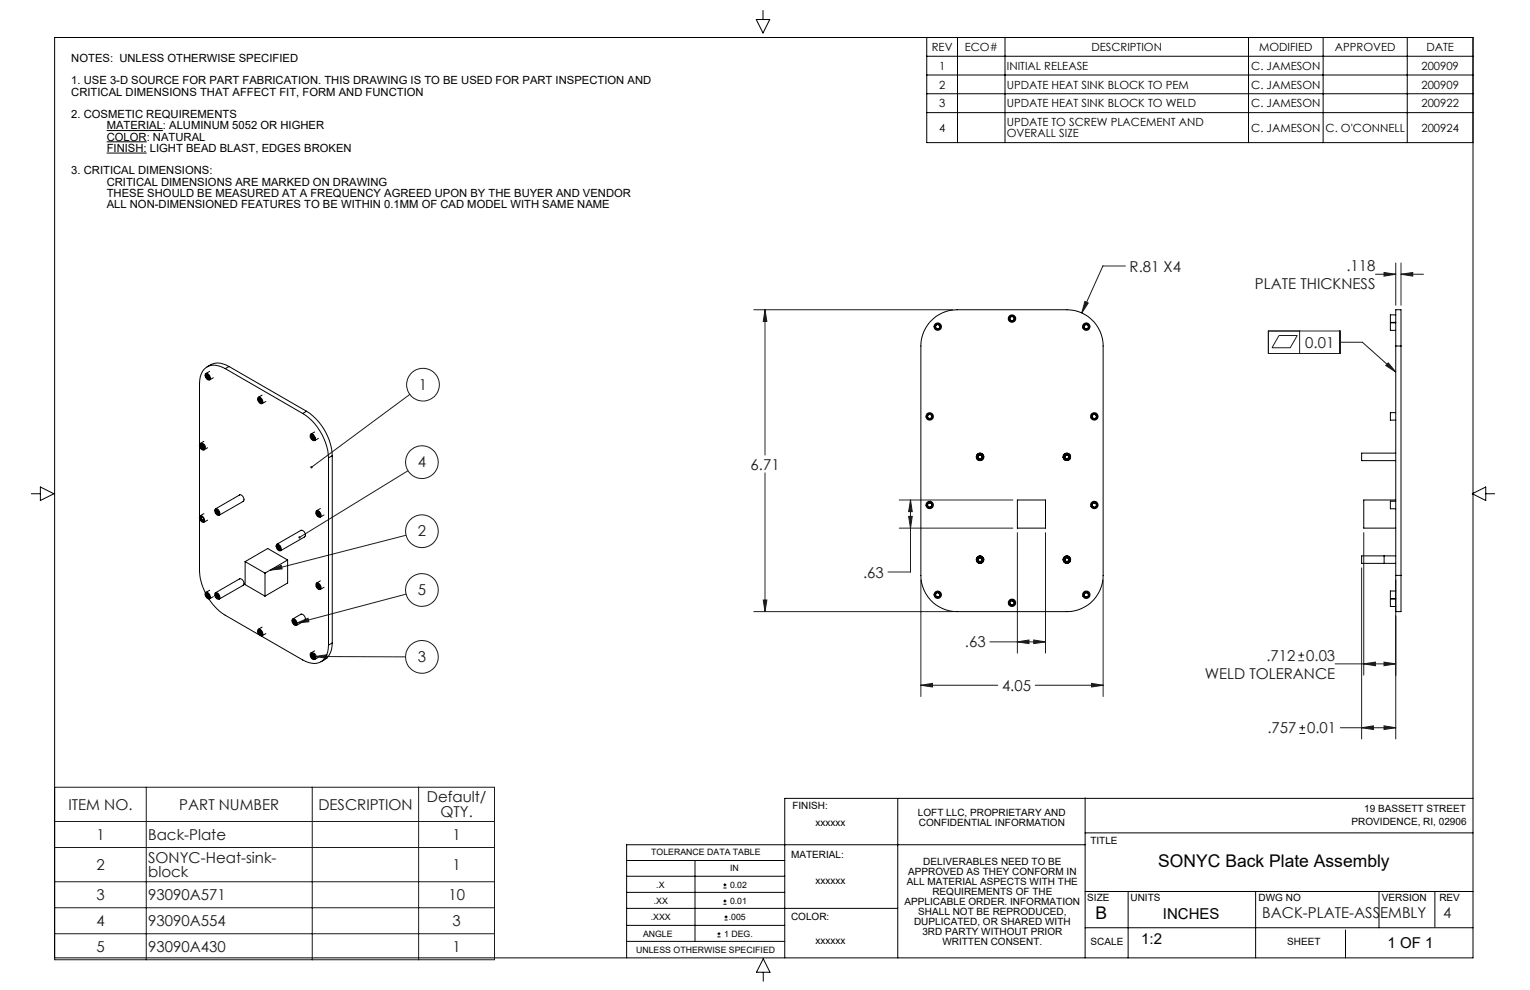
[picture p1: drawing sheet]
<svg xmlns="http://www.w3.org/2000/svg" width="432mm" height="279mm" viewBox="0 0 432 279" stroke-linecap="round" stroke-linejoin="round" font-family="sans-serif">
<g fill="none" stroke="#191924" stroke-width=".28">
<path d="M317.6 75.1h-6.3l-6 13.2M388.2 77.4h5.7M390.6 76.9l3.3 .5-3.3 .5zM393.9 74.2v11.9M395.4 77.4l3.3-.5v1zM395.4 74.2v11.9M395.4 77.4h6.3M212.7 87.4h56.2M215.9 87.4l.5 3.3h-1zM215.9 87.4v41M306.2 85.1l.9 .4-1.8 2.8zM358 93.4h20.1v6.4h-20.1z"/>
<path d="M361 94.7h5.1l-2 3.4h-5.1zM366.8 93.4v6.4M378.1 96.6h6.4l9.4 8.4M115.7 111.3l-27.8 20.6M391.8 102.4l2.1 2.6-2.8-1.8zM115.1 132.9l-30.6 18.8M215.9 133.5v39.1M114.6 151.1l-38.3 9.8M253.8 141.1h32.1M253.8 149h32.1M256.4 145.7h1.1l-.5 3.3zM257 141.1l.5 3.3h-1.1z"/>
<path d="M257 141.1v20.3h-6.4M287.1 150.3v34M295.1 150.3v34M384.9 150.3v40.2M76.3 160.9l3.1-1.3 .2 .9zM83.9 175.8l3-1.3 .3 1zM114.6 167.7l-30.7 8.1M212.7 172.6h56.2M215.4 169.3h1l-.5 3.3zM259.9 163.7v32.9M311.3 163.7v32.9M384.3 160.3v48.3"/>
<path d="M393.9 163.7v44.9M88.9 185.3l3.4-.5v1zM88.9 185.3l25.5 .1M259.9 193.4l3.3-.5v1zM259.9 193.4h21.7M279.4 181.2h15.7M287.1 181.2l3.3-.6v1zM291.7 180.6l3.4 .6-3.4 .4zM292.2 193.4h19.1M308 192.9l3.3 .5-3.3 .5zM366.4 186.5h1.7M366.4 184.9h1.7"/>
<path d="M367.2 184.1v1.6M376.8 187.4h17.1M384.9 187.4l3.3-.5v1zM390.6 186.9l3.3 .5-3.3 .5zM366.7 207h1.6M366.7 205.4h1.6M367.5 204.6v1.6M378.3 205.4h15.6M384.3 205.4l3.3-.5v1zM390.6 204.9l3.3 .5-3.3 .5zM15.4 222.2h124.2v48.7h-124.2zM15.4 231.8h124.2"/>
<path d="M15.4 239.2h124.2M41.3 222.2v48.7M88.1 222.2v48.7M118.1 222.2v48.7M15.4 248.8h124.2M15.4 256.2h124.2M15.4 263.5h124.2"/>
<circle cx="119.4" cy="108.6" r="4.6"/>
<circle cx="119.1" cy="130.4" r="4.6"/>
<circle cx="119.1" cy="149.9" r="4.6"/>
<circle cx="119.1" cy="166.5" r="4.6"/>
<circle cx="119.1" cy="185.4" r="4.6"/>
</g>
<g fill="none" stroke="#000" stroke-width=".28">
<path d="M15.4 10.6h400.3v259.7h-400.3zM213.4 5.5h3.8l-1.9 3.8zM215.3 3v2.5M261.5 10.6v29.7h154.2M261.5 15.9h154.2M270.2 10.6v29.7M283.6 10.6v29.7M352.4 10.6v29.7M373.4 10.6v29.7M397.2 10.6v29.7M30.1 36.8h15.9M261.5 21.2h154.2"/>
<path d="M261.5 26.5h154.2M261.5 31.8h154.2M30.1 40h11.3M30.1 43.2h11.3M8.9 139.3h2.5M11.4 137.4l3.8 1.9-3.8 2zM415.5 139.3l3.8-1.9v3.9zM419.3 139.3h2.6M253.4 225.3v45M306.2 238.4h-129.4v31.9M306.2 235.1h109.5M306.2 225.2v45.1"/>
<path d="M415.7 225.3h-194.2v45M176.8 256.4h76.6M176.8 251.8h44.7M176.8 247.3h44.7M176.8 242.9h44.7M196.1 242.9v22.8M204.2 255.2h.8M204.2 254.3h.8M204.2 250.6h.8M204.2 249.7h.8M204.5 259.6h.9M204.5 258.8h.9"/>
<path d="M204.6 249.3v.9M204.6 253.9v.8M204.9 258.3v.9M306.2 251.6h109.5M318.4 251.6v18.7M354.4 251.6v18.7M389.2 251.7v10.1M405 251.6v9.9M176.8 265.7h44.7M176.8 261.2h44.7M202.5 264.4h.8M202.5 263.5h.8"/>
<path d="M202.9 263.1v.8M215.4 270.6l1.9 3.8h-3.8zM215.4 274.4v2.5M306.2 261.8h109.5M379.7 262.5v7.8"/>
</g>
<g fill="#191924">
<path d="M391.8 102.4l2.1 2.6-2.8-1.8zM87.6 131.7v.3l.3-.1-.3 .1a.33 .33 0 0 0 .5 .1 .33 .33 0 0 0 0-.5 .33 .33 0 0 0-.5 .1zM76.3 160.9l3.1-1.3 .2 .9zM83.9 175.8l3-1.3 .3 1zM88.9 185.3l3.4-.5v1zM84.3 151.4l-.1 .4 .3-.1-.3 .1a.34 .34 0 0 0 .5 .1 .34 .34 0 0 0 .1-.5 .34 .34 0 0 0-.5 0z"/>
<path d="M291.7 180.6l3.4 .6-3.4 .4zM287.1 181.2l3.3-.6v1zM257 141.1l.5 3.3h-1.1zM256.4 145.7h1.1l-.5 3.3zM215.9 87.4l.5 3.3h-1zM215.4 169.3h1l-.5 3.3zM259.9 193.4l3.3-.5v1zM308 192.9l3.3 .5-3.3 .5zM306.2 85.1l-.9 3.2 1.8-2.8zM390.6 186.9l3.3 .5-3.3 .5zM384.9 187.4l3.3-.5v1zM390.6 76.9l3.3 .5-3.3 .5zM395.4 77.4l3.3-.5v1zM384.3 205.4l3.3-.5v1zM390.6 204.9l3.3 .5-3.3 .5z"/>
</g>
<g fill="none" stroke="#000" stroke-width=".28">
<path d="M262.5 90.8a10.3 10.3 0 0 1 7.6-3.4h31a10.3 10.3 0 0 1 10.2 10.2v64.8a10.2 10.2 0 0 1-10.2 10.2h-31a10.2 10.2 0 0 1-10.2-10.2v-64.8a10.3 10.3 0 0 1 2.6-6.8zM265.1 91.8a.66 .66 0 0 0-1 .3 .66 .66 0 0 0 .5 .9 .66 .66 0 0 0 .8-.8l-.1-.5-.8-.3 .7 .4v.4M265.1 91.8l.1 .4M265.1 91.8a.6 .6 0 0 0-1 0 .6 .6 0 0 0 .3 .9 .6 .6 0 0 0 .8-.5M285.9 89.4a.66 .66 0 0 0-.9 .5 .66 .66 0 0 0 .6 .8 .66 .66 0 0 0 .7-.7 .71 .71 0 0 0-1-.7h.5l.4 .4M285.9 89.4l.3 .3M285.9 89.4a.59 .59 0 0 0-.9 .4 .59 .59 0 0 0 .6 .7 .59 .59 0 0 0 .6-.8M306.8 91.7a.67 .67 0 0 0-.8 .6 .67 .67 0 0 0 .9 .6 .67 .67 0 0 0 .3-1l-.5-.5-.5 .1h.5l.4 .5M306.8 91.7l.3 .3M306.8 91.7a.6 .6 0 0 0-.8 .4 .6 .6 0 0 0 .7 .7 .6 .6 0 0 0 .4-.8M393.9 91.1h-1.5v2.1h1.5M393.9 88.9h-1.5v2.1h1.5"/>
<path d="M393.9 97.6v-10.2h1.5v10.2M393.9 97.6h1.5M393.9 97.6v64.8M395.4 97.6v64.8M57.9 105.6a1.06 1.06 0 0 1 1.3 .3 1.06 1.06 0 0 1 0 1.3 1.23 1.23 0 0 1-1.3-1.6zM58.2 105.7a.79 .79 0 0 1 .8 .4 .79 .79 0 0 1-.2 .9l-.7-.7zM58.6 105.7a.57 .57 0 0 0-.1 .7 .57 .57 0 0 0 .7 .2M58.6 105.7h.1M58.6 105.7a.74 .74 0 0 0 .4 1.1M58.6 105.7l.1 .6 .5 .3M58.7 105.8l-.1-.1a.6 .6 0 0 0-.2 .8 .6 .6 0 0 0 .7 .3l.1-.2M58.8 105.8l.4 .7"/>
<path d="M58.9 106.5l.1 .1M59.2 104.8l-1.1 .6M60.2 106.6l-1 .6M63.6 104a4.6 4.6 0 0 0-6 .2 6 6 0 0 0-1.3 4v17.2M63.6 104l21.8 12.7M64.6 103.4a5.1 5.1 0 0 0-6.2 .1M64.6 103.4l-1 .6M64.6 103.4l21.9 12.7M72.8 112.2a1.08 1.08 0 0 1 1.2 .5 1.08 1.08 0 0 1-.1 1.2 1.33 1.33 0 0 1-1.1-1.7zM73 112.4a.81 .81 0 0 1 .8 .4 .81 .81 0 0 1 0 .9l-.6-.3zM73.2 112.3l.3 .1zM73.4 112.4a.63 .63 0 0 0 0 .7 .63 .63 0 0 0 .6 .3v-.1a.5 .5 0 0 1-.7 .2 .5 .5 0 0 1-.2-.6l.1-.5h.3"/>
<path d="M73.4 112.4a.69 .69 0 0 0 .5 1.1v-.1M73.5 112.4v.5l.4 .4-.1-.1M73.6 113.3l.3 .2M73.6 112.6l.4 .6M74 111.5l-1.1 .6M75 113.3l-1 .6M85.4 116.7a16.1 16.1 0 0 1 7.3 12.5M86.5 116.1a16 16 0 0 1 7.3 12.5M86.5 116.1l-1.1 .6M262.7 117.1a.67 .67 0 0 0-.9 .3 .67 .67 0 0 0 .5 .9 .67 .67 0 0 0 .8-.6 .73 .73 0 0 0-1-.9l.6 .1 .3 .5M262.7 117.1l.3 .3M262.7 117.1a.59 .59 0 0 0-.9 .2 .59 .59 0 0 0 .5 .8 .59 .59 0 0 0 .7-.7"/>
<path d="M309 117a.68 .68 0 0 0-.8 .6 .68 .68 0 0 0 .8 .7 .68 .68 0 0 0 .6-.8 .71 .71 0 0 0-.4-.7 .71 .71 0 0 0-.8 .1l.6-.1 .4 .5M309 117l.4 .3M309 117a.6 .6 0 0 0-.7 .5 .6 .6 0 0 0 .7 .6 .6 .6 0 0 0 .4-.8M393.9 116.5h-1.5v2.1h1.5M56.3 125.9v19.9M56.4 125.2a1.07 1.07 0 0 1 1.2 .6 1.07 1.07 0 0 1-.2 1.2 1.36 1.36 0 0 1-1-1.8zM56.6 125.4a.81 .81 0 0 1 .8 .5 .81 .81 0 0 1-.1 .9l-.7-.6zM56.9 125.4l.1 .1zM56.9 125.4a.6 .6 0 0 0 0 .7 .6 .6 0 0 0 .7 .3M57 125.6l.2 .5 .5 .4a.7 .7 0 0 0 .1-.9 .7 .7 0 0 0-1-.2l.3 .5M57.5 124.6l-1 .6M57.6 126.3l-.1 .2a.6 .6 0 0 1-.7-.1 .6 .6 0 0 1-.1-.7l.2-.3a.71 .71 0 0 0 .6 1.1"/>
<path d="M58.6 126.4l-1.1 .6M67.6 139.7a1.15 1.15 0 0 1 1.1 .6 1.15 1.15 0 0 1-.1 1.2M67.7 139.7l-6.9 3.9M87.7 122.5a1.23 1.23 0 0 1 1.1 1.9 1.23 1.23 0 0 1-1.1-1.9zM87.9 122.8a.8 .8 0 0 1 .8 .4 .8 .8 0 0 1-.2 .9l-.6-.5-.2-.5zM88 122.7l.3 .1zM88.3 122.9l.1 .5 .4 .4M88.3 122.8a.47 .47 0 0 0-.5 .4 .47 .47 0 0 0 .3 .6l.5 .2 .2-.3a.55 .55 0 0 1-.7-.2 .55 .55 0 0 1 .1-.7 .68 .68 0 0 0 .6 1M88.4 122.9l.4 .7M88.5 122.9l.3 .7-.1-.1M88.5 123.6l.2 .2M88.8 121.9l-1.1 .6"/>
<path d="M89.9 123.7l-1.1 .7M92.7 129.2v52.9M93.8 128.6l-1.1 .6M93.8 128.6v52.9M276.4 128.3a.62 .62 0 0 1 .8 .4 .62 .62 0 0 1-.4 .7 .62 .62 0 0 1-.8-.4 .55 .55 0 0 1 .5-.6 .55 .55 0 0 1 .6 .5l-.2-.5zM276.9 128.5a.52 .52 0 0 0-.8 .3 .52 .52 0 0 0 .5 .7 .52 .52 0 0 0 .5-.6M300.8 128.3a.63 .63 0 0 1 .9 .2 .63 .63 0 0 1-.3 .9 .63 .63 0 0 1-.9-.3 .55 .55 0 0 1 .4-.7 .55 .55 0 0 1 .7 .4l-.3-.4zM301.3 128.5a.51 .51 0 0 0-.7 .4 .51 .51 0 0 0 .5 .6 .51 .51 0 0 0 .5-.7M393.9 127.9h-9.6v2.1h9.6M56.3 146.3l.1 15.8 .4 2.2 1.2 3M56.4 145.6a1.2 1.2 0 0 1 1.2 1.7 1.18 1.18 0 0 1-1.2-1.7zM56.6 145.9a.8 .8 0 0 1 .8 .4 .8 .8 0 0 1-.1 .9l-.6-.4-.2-.5z"/>
<path d="M56.9 145.8l.1 .1zM56.9 145.9a.61 .61 0 0 0 0 .6 .61 .61 0 0 0 .6 .3M57 145.8a.67 .67 0 0 0 .5 1.1M57.1 145.9a.6 .6 0 0 0-.5 .8 .6 .6 0 0 0 .8 .4l.2-.3M57.5 145l-1 .6M58.6 146.8l-1.1 .6M60.6 143.8l.2-.2a1.2 1.2 0 0 1 1 1.8 1.24 1.24 0 0 1-1.2-1.6zM61 143.9a.77 .77 0 0 1 .7 .4 .77 .77 0 0 1-.2 .9l-.5-.5-.2-.5zM61.2 143.9h.2a.68 .68 0 0 0 .4 1 .55 .55 0 0 1-.7-.2 .55 .55 0 0 1 .2-.8zM61.4 143.9a.6 .6 0 0 0 .4 1M61.5 144l.3 .7M61.5 144l.4 .7"/>
<path d="M68.7 141.5l-6.9 3.9M69.2 158.5l5.6 3.2M69.2 158.5v6.5l5.6 3.2M78.1 153.7a1.09 1.09 0 0 1 1.1 .5 1.09 1.09 0 0 1-.1 1.3 1.28 1.28 0 0 1-1-1.8zM78.2 153.9a.76 .76 0 0 1 .8 .4 .76 .76 0 0 1-.1 .9l-.4-.2-.3-.4zM78.6 154.3l.4 .6M78.7 154a.62 .62 0 0 0 .4 .8M78.7 154l-.2-.2 .2 .1a.51 .51 0 0 0-.1 .6 .51 .51 0 0 0 .6 .2M78.7 154a.56 .56 0 0 0-.2 .7 .56 .56 0 0 0 .6 .3l.1-.2M78.8 154.1l.4 .6zM81.2 158l-5.6-3.2-6.4 3.7M81.2 158l-6.4 3.7"/>
<path d="M81.2 158v6.5l-6.4 3.7M84.9 149.7a1.12 1.12 0 0 1 1.1 .6 1.12 1.12 0 0 1-.1 1.2M85 149.6l-6.9 4M86 151.5l-6.8 3.9M89.3 144.1a1.21 1.21 0 0 1 1.1 1.8 1.21 1.21 0 0 1-1.1-1.8zM89.5 144.4a.78 .78 0 0 1 .8 .4 .78 .78 0 0 1-.2 .9l-.7-.7zM89.6 144.4l.3 .1zM89.8 144.4a.69 .69 0 0 0 .5 1.1M89.9 144.4a.61 .61 0 0 0-.1 .7 .61 .61 0 0 0 .6 .3l-.4-.4-.1-.5M89.9 144.4l.2 .8 .4 .1M89.9 144.5v-.1a.58 .58 0 0 0-.3 .8 .58 .58 0 0 0 .8 .3v-.2M90.1 144.5l.3 .7-.3-.6"/>
<path d="M90.3 145.1l.1 .1M90.4 143.5l-1 .6M91.4 145.3l-1 .6M262.7 142a.67 .67 0 0 0-.9 .4 .67 .67 0 0 0 .5 .9 .67 .67 0 0 0 .8-.6 .69 .69 0 0 0-.2-.8 .69 .69 0 0 0-.8-.1l.6 .1 .3 .5M262.7 142l.3 .4M262.7 142a.6 .6 0 0 0-.9 .3 .6 .6 0 0 0 .5 .8 .6 .6 0 0 0 .7-.7M276.8 157.5a.59 .59 0 0 0-.7 .4 .59 .59 0 0 0 .4 .7 .59 .59 0 0 0 .7-.4 .69 .69 0 0 0-.2-.8 .69 .69 0 0 0-.8-.1h.5l.3 .4M276.8 157.5l.2 .2M276.8 157.5a.5 .5 0 0 0-.7 .4 .5 .5 0 0 0 .6 .5 .5 .5 0 0 0 .3-.7M287.1 141.1h8v7.9h-8zM300.9 157.3a.64 .64 0 0 1 .8 .4 .64 .64 0 0 1-.4 .8 .64 .64 0 0 1-.8-.5 .55 .55 0 0 1 .5-.6 .55 .55 0 0 1 .6 .5l-.2-.5zM301.3 157.5a.5 .5 0 0 0-.7 .3 .5 .5 0 0 0 .5 .7 .5 .5 0 0 0 .5-.6"/>
<path d="M309 142a.67 .67 0 0 0-.7 .7 .67 .67 0 0 0 .9 .5 .67 .67 0 0 0 .3-1l-.5-.4-.6 .1h.6l.4 .4M309 142l.4 .3M309 142a.59 .59 0 0 0-.7 .5 .59 .59 0 0 0 .7 .6 .59 .59 0 0 0 .4-.8M390.6 156.9v2.1M393.9 156.9h-9.6v2.1h9.6M393.9 141.5h-1.5v2.1h1.5M393.9 141.1h-9v7.9h9M58.1 167.2a1.22 1.22 0 0 1 1.1 1.8 1.22 1.22 0 0 1-1.1-1.8zM58.1 167.6a.73 .73 0 0 1 .9 .3 .73 .73 0 0 1-.2 .9l-.6-.5zM58.6 167.5a.56 .56 0 0 0-.1 .7 .56 .56 0 0 0 .7 .2l-.1 .2a.61 .61 0 0 1-.7-.3 .61 .61 0 0 1 .2-.8M58.6 167.4l.1 .7 .5 .3M58.6 167.4l.2 .8 .4 .2"/>
<path d="M58.6 167.4a.72 .72 0 0 0 .5 1.1M58.8 167.6l.4 .7M58.9 168.3l.1 .1M58.9 169.1l2.1 2.5 1.7 1.5 10.5 6.1M59.2 166.6l-1.1 .6M60.2 168.4l-1 .6M60.7 167.4a1.08 1.08 0 0 1 1.2 .4 1.08 1.08 0 0 1-.1 1.3 1.28 1.28 0 0 1-1.1-1.7zM61 167.5a.75 .75 0 0 1 .7 .5 .75 .75 0 0 1-.2 .9l-.4-.3-.3-.5zM61.3 167.9l.3 .6M61.3 167.6l-.2-.1 .3 .1a.43 .43 0 0 0-.4 .4 .43 .43 0 0 0 .2 .5l.4 .2 .2-.2a.52 .52 0 0 1-.5-.3 .52 .52 0 0 1 0-.6v.5l.5 .4M61.5 167.7l.4 .6M61.8 168.3l-.3-.6 .3 .7"/>
<path d="M67.6 163.4a1.12 1.12 0 0 1 1.1 .6 1.12 1.12 0 0 1-.1 1.2M67.7 163.3l-6.9 4M68.7 165.1l-6.9 4M72.8 177.7a1.07 1.07 0 0 1 1.2 .5 1.07 1.07 0 0 1-.1 1.3l-.5-.2-.5-.5zM73 177.9a.72 .72 0 0 1 .8 .4 .72 .72 0 0 1-.2 .9l-.6-.5zM73.2 177.8l.3 .1zM73.5 177.9l.4 1.1a.58 .58 0 0 1-.7-.3 .58 .58 0 0 1 .3-.8M73.7 178.1l.3 .5M73.7 179.5l11.7 6.8a4.5 4.5 0 0 0 6.5-.8 6.5 6.5 0 0 0 .8-3.4M73.8 178.8l.1 .1M74 178.8v.1a.6 .6 0 0 1-.7-.3 .6 .6 0 0 1 .1-.7 .68 .68 0 0 0 .5 1M74 177l-1.1 .6"/>
<path d="M74.8 161.7v6.5M75 178.8l-1 .6M82.6 174.7a1.2 1.2 0 0 1 1.1 1.8 1.2 1.2 0 0 1-1.1-1.8zM82.7 175.1a.71 .71 0 0 1 .8 .3 .71 .71 0 0 1-.1 .9l-.6-.5zM83.1 175.4l.5 .6M83.1 175l-.1-.1 .2 .1a.53 .53 0 0 0-.2 .7 .53 .53 0 0 0 .6 .3l.1-.1M83.3 175.1l.3 .7-.3-.7M83.6 175.9h-.2l-.3-.3v-.5l.1 .5 .4 .3M84.9 173.4a1.15 1.15 0 0 1 1.1 .6 1.15 1.15 0 0 1-.1 1.2M85 173.3l-2.4 1.4M86 175.2l-2.3 1.3M89.3 164.6a1.18 1.18 0 0 1 1.1 1.7 1.18 1.18 0 0 1-1.1-1.7z"/>
<path d="M89.5 164.8a.81 .81 0 0 1 .8 .4 .81 .81 0 0 1-.2 1l-.7-.7zM89.6 164.8l.3 .1zM89.8 164.9a.69 .69 0 0 0 .5 .9M89.9 164.8a.58 .58 0 0 0-.1 .7 .58 .58 0 0 0 .6 .3M89.9 164.9l.1 .5 .4 .4M89.9 164.9a.58 .58 0 0 0-.3 .7 .58 .58 0 0 0 .8 .3v-.2M90.1 164.9l.3 .7-.3-.6M90.3 165.5l.1 .1M90.4 163.9l-1 .6M91.4 165.7l-1 .7M265.1 167.4a.66 .66 0 0 0-1 .3 .66 .66 0 0 0 .5 .9 .66 .66 0 0 0 .8-.7l-.1-.5-.8-.3 .5 .2 .2 .6M265.1 167.4l.1 .5"/>
<path d="M265.1 167.4a.59 .59 0 0 0-1 .1 .59 .59 0 0 0 .3 .9 .59 .59 0 0 0 .8-.5M285.9 169.6a.66 .66 0 0 0-.9 .5 .66 .66 0 0 0 .6 .8 .66 .66 0 0 0 .7-.7 .73 .73 0 0 0-1-.8l.5 .1 .4 .4M285.9 169.6l.3 .3M285.9 169.6a.59 .59 0 0 0-.9 .4 .59 .59 0 0 0 .7 .7 .59 .59 0 0 0 .5-.8M306.8 167.3a.65 .65 0 0 0-.8 .6 .65 .65 0 0 0 .7 .7 .65 .65 0 0 0 .6-.8 .72 .72 0 0 0-1.1-.6h.5l.4 .4M306.8 167.3l.3 .3M306.8 167.3a.58 .58 0 0 0-.8 .5 .58 .58 0 0 0 .7 .6 .58 .58 0 0 0 .4-.8M393.9 169.1h-1.5v2.1h1.5M393.9 166.8h-1.5v2.1h1.5M393.9 162.4v10.2h1.5v-10.2M393.9 162.4h1.5M87.7 184.3a1.22 1.22 0 0 1 1.1 1.8 1.22 1.22 0 0 1-1.1-1.8z"/>
<path d="M87.9 184.5a.8 .8 0 0 1 .8 .5 .8 .8 0 0 1-.2 .9l-.6-.4-.2-.6zM88.3 184.6l.1 .6 .4 .4M88.3 184.6l-.3-.1 .3 .1M88.3 184.6a.57 .57 0 0 0-.3 .8 .57 .57 0 0 0 .8 .2v-.1M88.3 184.6l.1 .6 .4 .3M88.4 184.7l.4 .7M88.5 184.7l.3 .6M88.5 185.4l.4 .2a.75 .75 0 0 0 .2-.8 .75 .75 0 0 0-.7-.5l-.3 .4a.78 .78 0 0 0 .7 .9M88.7 185.3h.1M88.8 183.7l-1.1 .6M88.8 185.5a.57 .57 0 0 1-.7-.2 .57 .57 0 0 1 .1-.7 .66 .66 0 0 0 .6 1M89.9 185.5l-1.1 .6"/>
<path d="M93.8 181.5a5.2 5.2 0 0 1-3.2 5.3M93.8 181.5l-1.1 .6"/>
<circle cx="264.6" cy="92.2" r="1.04"/>
<circle cx="264.7" cy="92.2" r=".78"/>
<circle cx="285.6" cy="89.9" r=".77"/>
<circle cx="285.6" cy="89.9" r="1.06"/>
<circle cx="306.6" cy="92.2" r="1.05"/>
<circle cx="306.6" cy="92.2" r=".77"/>
<circle cx="262.4" cy="117.5" r=".78"/>
<circle cx="262.4" cy="117.5" r="1.05"/>
<circle cx="308.8" cy="117.5" r=".77"/>
<circle cx="308.9" cy="117.5" r="1.05"/>
<circle cx="276.6" cy="128.9" r=".73"/>
<circle cx="276.6" cy="128.9" r="1.04"/>
<circle cx="301.1" cy="129" r="1.05"/>
<circle cx="301.1" cy="128.9" r=".73"/>
<circle cx="262.4" cy="142.5" r=".77"/>
<circle cx="262.4" cy="142.5" r="1.06"/>
<circle cx="276.6" cy="157.9" r=".73"/>
<circle cx="276.6" cy="157.9" r="1.04"/>
<circle cx="276.6" cy="157.9" r="1.05"/>
<circle cx="301.1" cy="157.9" r="1.04"/>
<circle cx="301.1" cy="158" r=".74"/>
<circle cx="301.1" cy="158" r="1.05"/>
<circle cx="308.8" cy="142.5" r=".77"/>
<circle cx="308.8" cy="142.5" r="1.05"/>
<circle cx="264.6" cy="167.9" r="1.04"/>
<circle cx="264.7" cy="167.9" r=".78"/>
<circle cx="285.6" cy="170.1" r=".77"/>
<circle cx="285.6" cy="170.1" r="1.04"/>
<circle cx="306.6" cy="167.8" r=".77"/>
<circle cx="306.6" cy="167.8" r="1.06"/>
</g>
<g font-size="4.9">
<text x="326.9" y="244.6">SONYC Back Plate Assembly</text>
<text x="309.1" y="259.4">B</text>
</g>
<g font-size="4.2" fill="#191924">
<text x="318.8" y="76.7">R.81 X4</text>
<text x="380" y="76.5">.118</text>
<text x="354.2" y="81.5">PLATE THICKNESS</text>
<text x="368.4" y="98.2">0.01</text>
<text x="118.2" y="110">1</text>
<text x="117.9" y="131.9">4</text>
<text x="211.8" y="132.5">6.71</text>
<text x="117.9" y="151.4">2</text>
<text x="117.9" y="168">5</text>
<text x="243.6" y="163">.63</text>
<text x="272.3" y="182.7">.63</text>
<text x="117.9" y="186.9">3</text>
<text x="340" y="191.5">WELD TOLERANCE</text>
<text x="357.4" y="186.4">.712</text>
<text x="368.6" y="186.4">0.03</text>
<text x="282.8" y="195">4.05</text>
<text x="357.7" y="206.9">.757</text>
<text x="368.9" y="206.9">0.01</text>
<text x="120.5" y="226.5">Default/</text>
<text x="19.3" y="228.5">ITEM NO.</text>
<text x="50.6" y="228.5">PART NUMBER</text>
<text x="89.9" y="228.5">DESCRIPTION</text>
<text x="124.3" y="230.6">QTY.</text>
<text x="27.2" y="237">1</text>
<text x="41.8" y="237">Back-Plate</text>
<text x="127.7" y="237">1</text>
<text x="27.2" y="245.5">2</text>
<text x="41.8" y="243.5">SONYC-Heat-sink-</text>
<text x="127.7" y="245.5">1</text>
<text x="41.8" y="247.6">block</text>
<text x="27.2" y="254">3</text>
<text x="41.8" y="254">93090A571</text>
<text x="126.5" y="254">10</text>
<text x="27.2" y="261.4">4</text>
<text x="41.8" y="261.4">93090A554</text>
<text x="127.7" y="261.4">3</text>
<text x="356.2" y="259.2">BACK-PLATE-ASSEMBLY</text>
<text x="407.3" y="259.2">4</text>
<text x="27.2" y="268.7">5</text>
<text x="41.8" y="268.7">93090A430</text>
<text x="127.7" y="268.7">1</text>
</g>
<g font-size="4.2">
<text x="328.2" y="259.4">INCHES</text>
<text x="322.1" y="266.6">1:2</text>
<text x="391.6" y="267.5">1 OF 1</text>
</g>
<g font-size="3.2">
<text x="20.1" y="17.4">NOTES: UNLESS OTHERWISE SPECIFIED</text>
<text x="263" y="14.4">REV</text>
<text x="272.3" y="14.4">ECO#</text>
<text x="308" y="14.4">DESCRIPTION</text>
<text x="355.3" y="14.4">MODIFIED</text>
<text x="376.7" y="14.4">APPROVED</text>
<text x="402.6" y="14.4">DATE</text>
<text x="20.1" y="23.8">1. USE 3-D SOURCE FOR PART FABRICATION. THIS DRAWING IS TO BE USED FOR PART INSPECTION AND</text>
<text x="265" y="19.7">1</text>
<text x="284.2" y="19.7">INITIAL RELEASE</text>
<text x="353.1" y="19.7">C. JAMESON</text>
<text x="401.2" y="19.7">200909</text>
<text x="20.1" y="27">CRITICAL DIMENSIONS THAT AFFECT FIT, FORM AND FUNCTION</text>
<text x="265" y="25">2</text>
<text x="284.2" y="25">UPDATE HEAT SINK BLOCK TO PEM</text>
<text x="353.1" y="25">C. JAMESON</text>
<text x="401.2" y="25">200909</text>
<text x="20.1" y="33.3">2. COSMETIC REQUIREMENTS</text>
<text x="265" y="30.3">3</text>
<text x="284.2" y="30.3">UPDATE HEAT SINK BLOCK TO WELD</text>
<text x="284.2" y="35.6">UPDATE TO SCREW PLACEMENT AND</text>
<text x="353.1" y="30.3">C. JAMESON</text>
<text x="401.2" y="30.3">200922</text>
<text x="30.1" y="39.7">COLOR: NATURAL</text>
<text x="30.1" y="36.5">MATERIAL: ALUMINUM 5052 OR HIGHER</text>
<text x="265" y="37.2">4</text>
<text x="284.2" y="38.8">OVERALL SIZE</text>
<text x="353.1" y="37.2">C. JAMESON</text>
<text x="374.1" y="37.2">C. O'CONNELL</text>
<text x="401.2" y="37.2">200924</text>
<text x="30.1" y="42.8">FINISH: LIGHT BEAD BLAST, EDGES BROKEN</text>
<text x="20.1" y="49.2">3. CRITICAL DIMENSIONS:</text>
<text x="30.1" y="52.4">CRITICAL DIMENSIONS ARE MARKED ON DRAWING</text>
<text x="30.1" y="55.5">THESE SHOULD BE MEASURED AT A FREQUENCY AGREED UPON BY THE BUYER AND VENDOR</text>
<text x="30.1" y="58.7">ALL NON-DIMENSIONED FEATURES TO BE WITHIN 0.1MM OF CAD MODEL WITH SAME NAME</text>
</g>
<g font-size="2.8">
<text x="223.6" y="228.4">FINISH:</text>
<text x="230.1" y="233.2">xxxxxx</text>
<text x="259.1" y="230.4">LOFT LLC, PROPRIETARY AND</text>
<text x="259.3" y="233.2">CONFIDENTIAL INFORMATION</text>
<text x="381.4" y="232.8">PROVIDENCE, RI, 02906</text>
<text x="385" y="229.2">19 BASSETT STREET</text>
<text x="307.7" y="238.2">TITLE</text>
<text x="223.3" y="242.1">MATERIAL:</text>
<text x="260.6" y="244">DELIVERABLES NEED TO BE</text>
<text x="230.1" y="249.5">xxxxxx</text>
<text x="255.9" y="249.6">ALL MATERIAL ASPECTS WITH THE</text>
<text x="256.3" y="246.8">APPROVED AS THEY CONFORM IN</text>
<text x="255.3" y="255.3">APPLICABLE ORDER. INFORMATION</text>
<text x="263.1" y="252.5">REQUIREMENTS OF THE</text>
<text x="306.9" y="254.2">SIZE</text>
<text x="319.1" y="254.2">UNITS</text>
<text x="355.2" y="254.2">DWG NO</text>
<text x="390" y="254.2">VERSION</text>
<text x="406.2" y="254.2">REV</text>
<text x="223.3" y="259.6">COLOR:</text>
<text x="258" y="260.9">DUPLICATED, OR SHARED WITH</text>
<text x="259.1" y="258.1">SHALL NOT BE REPRODUCED,</text>
<text x="260.3" y="263.7">3RD PARTY WITHOUT PRIOR</text>
<text x="230.1" y="266.5">xxxxxx</text>
<text x="266" y="266.6">WRITTEN CONSENT.</text>
<text x="307.8" y="266.6">SCALE</text>
<text x="363.3" y="266.6">SHEET</text>
</g>
<g font-size="2.5">
<text x="183.8" y="241.4">TOLERANCE DATA TABLE</text>
<text x="206" y="245.9">IN</text>
<text x="185.2" y="250.5">.X</text>
<text x="206" y="250.5">0.02</text>
<text x="184.5" y="255.1">.XX</text>
<text x="206" y="255.1">0.01</text>
<text x="183.7" y="259.6">.XXX</text>
<text x="205.7" y="259.6">.005</text>
<text x="179.5" y="268.9">UNLESS OTHERWISE SPECIFIED</text>
<text x="181.5" y="264.3">ANGLE</text>
<text x="204.4" y="264.3">1 DEG.</text>
</g>
</svg>
